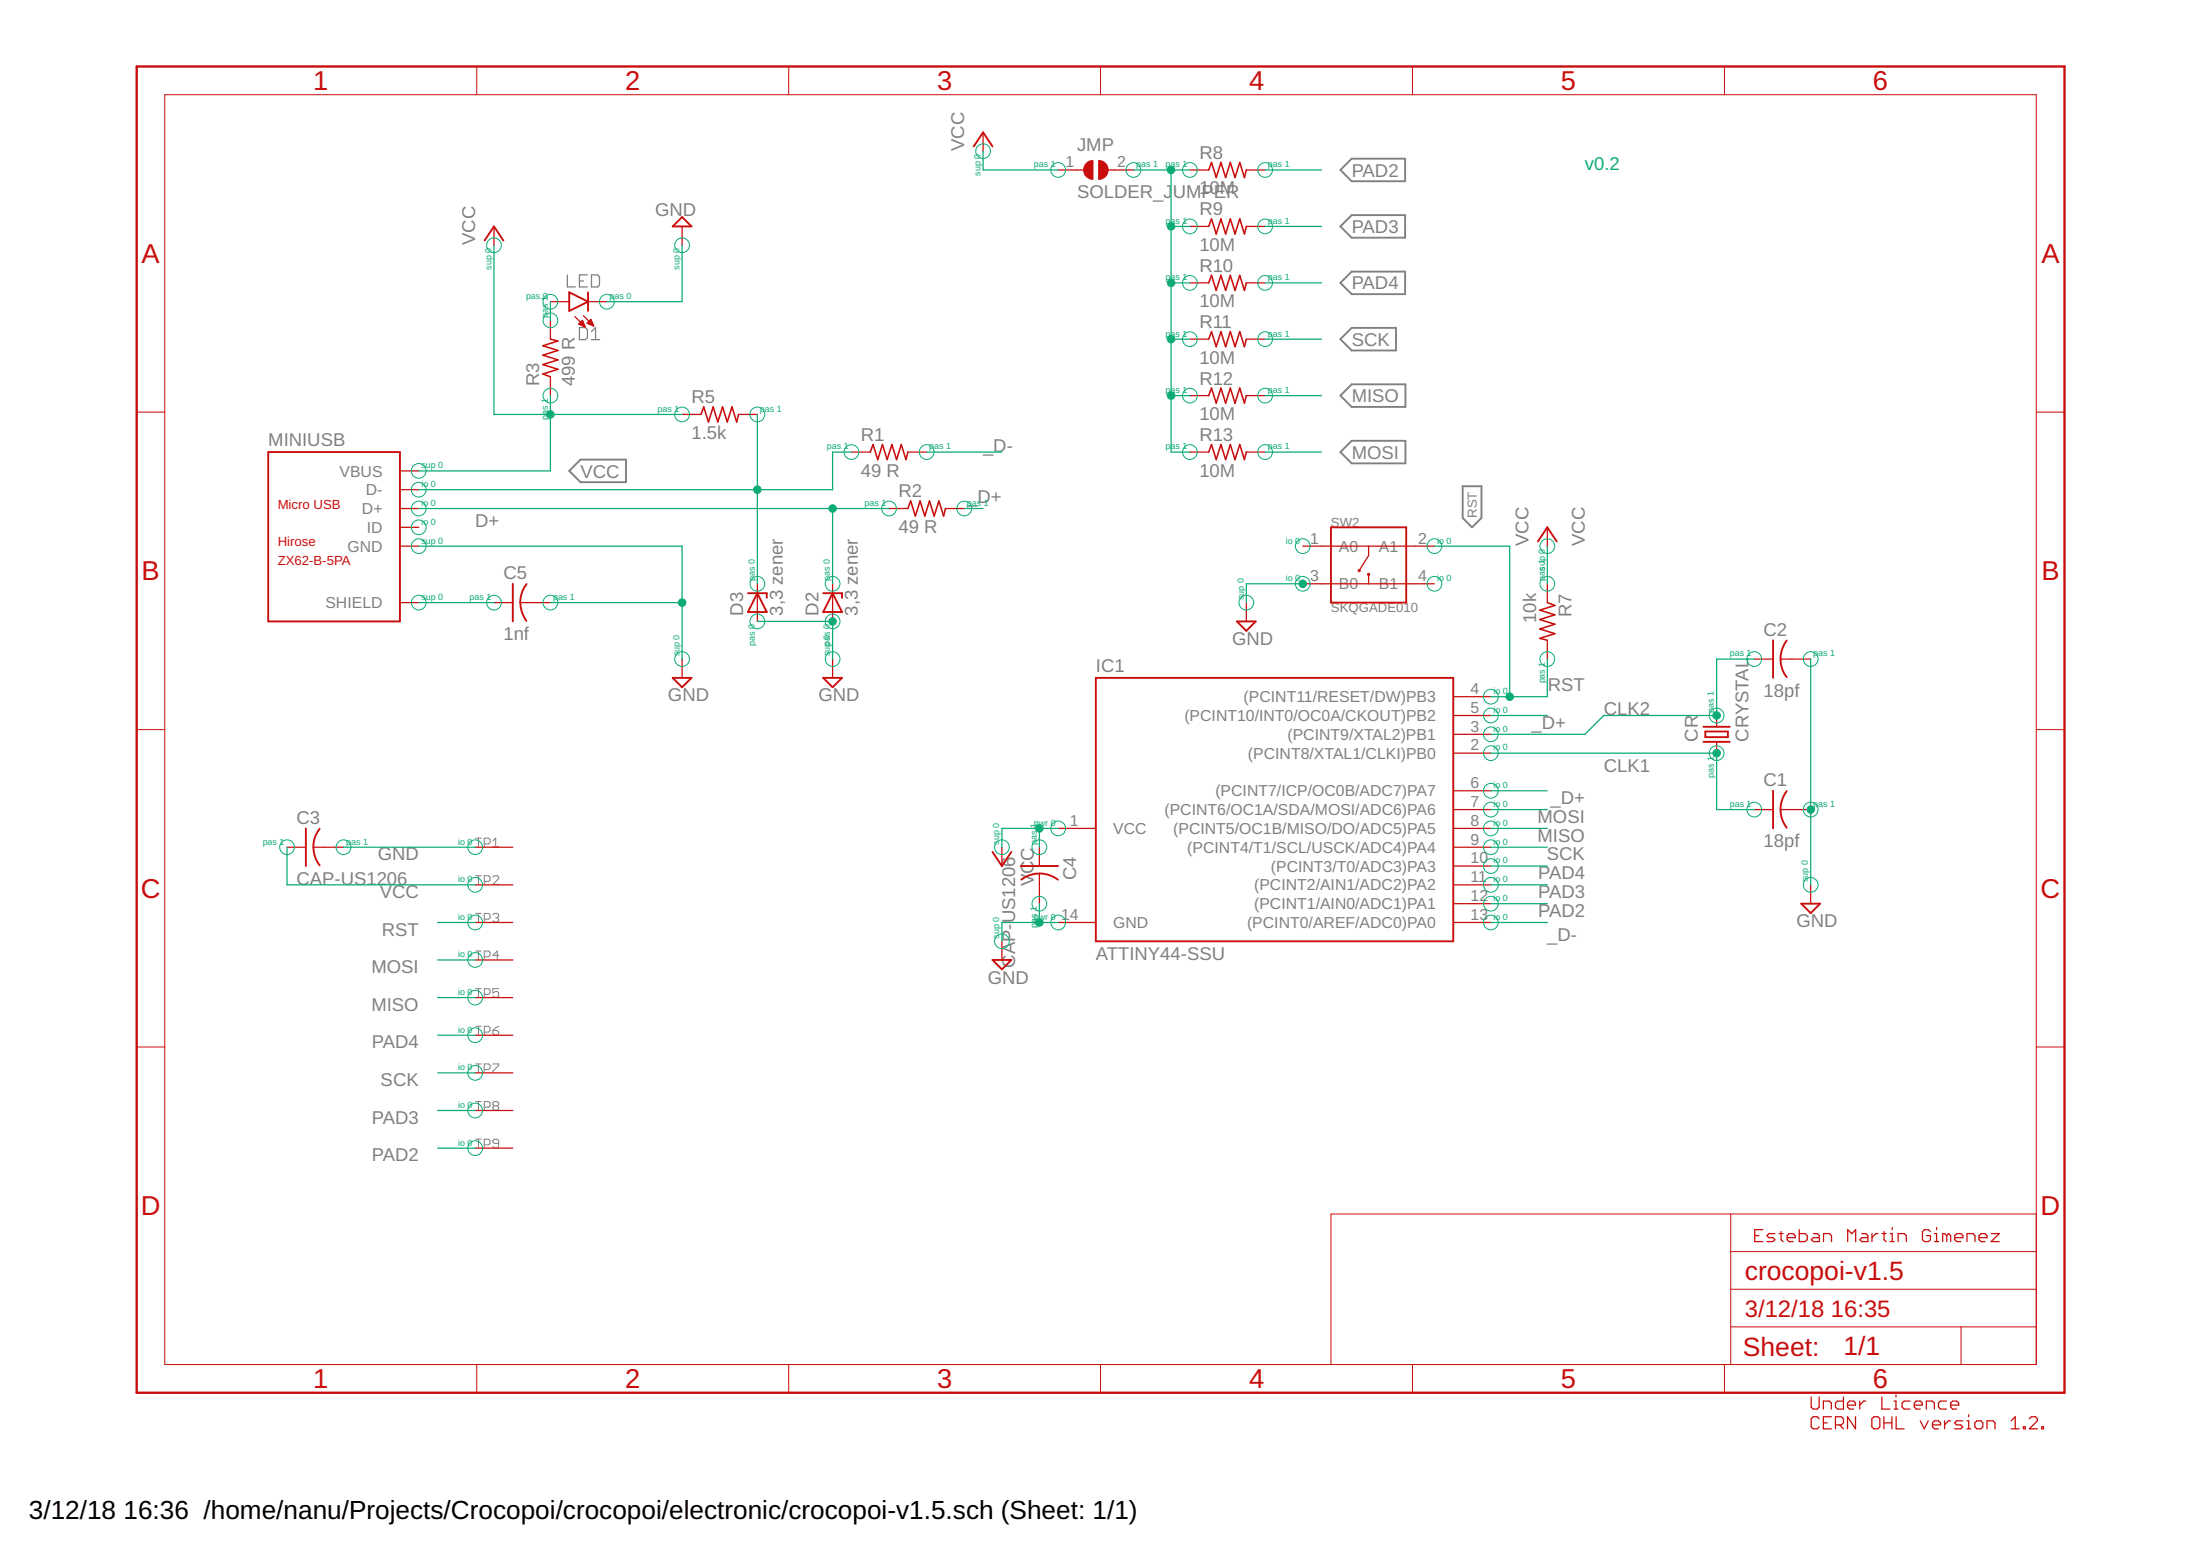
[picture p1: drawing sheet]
<svg xmlns="http://www.w3.org/2000/svg" width="297mm" height="210mm" viewBox="0 0 297 210" stroke-linecap="round" stroke-linejoin="round" font-family="sans-serif">
<path d="M76.6 37.1v1.6h1.1M78.2 37.9h.6M79.3 37.1h-1.1v1.6h1.1M79.9 37.1h.8l.2 .3v1.1l-.2 .2h-.8zM78.2 44.2h.8l.3 .3v1.1l-.3 .2h-.8zM79.9 45.8h1M79.9 44.8l.5-.6v1.6" fill="none" stroke="#808080" stroke-width=".17"/>
<g fill="none" stroke="#808080" stroke-width=".14">
<path d="M64.2 113.1h.8M64.2 118.2h.8M64.6 113.1v1.2M64.6 118.2v1.2M65.4 113.9h.6l.2-.2v-.4l-.2-.2h-.6v1.2M65.4 119h.6l.2-.2v-.4l-.2-.2h-.6v1.2M66.5 113.5l.4-.4v1.2M66.5 114.3h.8M66.5 118.4l.2-.2h.4l.2 .2v.2l-.8 .8h.8M64.2 123.3h.8M64.2 128.4h.8M64.2 133.5h.8"/>
<path d="M64.2 138.5h.8M64.6 123.3v1.2M64.6 128.4v1.1M64.6 133.5v1.1M64.6 138.5v1.2M65.4 124.1h.6l.2-.2v-.4l-.2-.2h-.6v1.2M65.4 129.2h.6l.2-.3v-.3l-.2-.2h-.6v1.1M65.4 134.2h.6l.2-.2v-.4l-.2-.1h-.6v1.1M65.4 139.3h.6l.2-.2v-.4l-.2-.2h-.6v1.2M66.5 123.5l.2-.2h.4l.2 .2v.2l-.2 .2M66.5 139.1h.6l.2 .2v.2l-.2 .2h-.4l-.2-.2zM66.9 123.9h.2"/>
<path d="M67.1 123.9l.2 .2v.2l-.2 .2h-.4l-.2-.2M67.3 133.5h-.8v.5l.4-.2h.2l.2 .2v.4l-.2 .2h-.4l-.2-.2M67.3 128.9h-.8l.6-.5v1.1M67.3 138.5l-.4 .2-.4 .4M64.2 143.6h.8M64.2 148.7h.8M64.2 153.8h.8M64.6 143.6v1.2M64.6 148.7v1.2M64.6 153.8v1.1M65.4 144.4h.6l.2-.2v-.4l-.2-.2h-.6v1.2M65.4 149.5h.6l.2-.2v-.4l-.2-.2h-.6v1.2"/>
<path d="M65.4 154.5h.6l.2-.2v-.3l-.2-.2h-.6v1.1M66.5 143.6h.8v.2l-.8 .8v.2M66.7 149.3l-.2-.2v-.2l.2-.2h.4l.2 .2v.2l-.2 .2M66.7 149.3l-.2 .2v.2l.2 .2h.4l.2-.2v-.2l-.2-.2M66.7 149.3h.4M67.3 154.3h-.6l-.2-.1v-.2l.2-.2h.4l.2 .2v.7l-.2 .2h-.4l-.2-.2"/>
</g>
<path d="M181 22.9l1.5-1.5h7.2v3.1h-7.2zM181 30.6l1.5-1.6h7.2v3.1h-7.2zM181 38.2l1.5-1.5h7.2v3h-7.2zM181 53.4l1.5-1.5h7.3v3h-7.3zM181 45.8l1.5-1.5h6v3h-6zM76.9 63.6l1.5-1.6h6.1v3.1h-6.1zM181 61l1.5-1.5h7.3v3h-7.3zM197.5 65.6h2.5v4.3l-1.2 1.3-1.3-1.3z" fill="none" stroke="#808080" stroke-width=".25"/>
<g fill="none" stroke="#c90d0c" stroke-width=".17">
<path d="M132.7 17.9v2.5M66.7 30.6v2.5M92.1 30.6v2.5M142.9 22.9h3.4M149.6 22.9h3.4M160.7 22.9h2.5M160.7 30.6h2.5M160.7 38.2h2.5M168.3 22.9h2.5M168.3 30.6h2.5M168.3 38.2h2.5M74.3 43.2v2.6"/>
<path d="M74.3 50.9v2.5M74.3 40.7h2.6M77.6 42.7l1.4 1.4M78.2 43.7h.6M78.3 43.8h.6M78.3 43.6h.5M78.4 43.5h.3M78.5 43.9h.4M78.5 43.3h.2M78.6 43.2l.4 .9-.9-.3zM78.8 42.6l1.4 1.4M78.8 44.1h.2"/>
<path d="M79.3 43.6l.5-.5 .4 .9zM79.3 43.6h.7M79.4 40.7h2.5M79.4 43.7h.6M79.4 43.5h.5M79.6 43.3h.3M79.7 43.8h.4M79.7 43.2h.1M80 43.9h.1M92.1 55.9h2.5M99.7 55.9h2.6M160.7 45.8h2.5"/>
<path d="M160.7 53.4h2.5M168.3 45.8h2.5M168.3 53.4h2.5M54 63.6h2.5M54 66.1h2.5M54 68.6h2.5M54 71.2h2.5M54 73.7h2.5M102.3 78.8v5.1M112.4 78.8v5.1M115 61h2.5M120 68.6h2.6"/>
<path d="M122.6 61h2.5M127.7 68.6h2.5M160.7 61h2.5M168.3 61h2.5M175.9 73.7h17.8M175.9 78.8h17.8M184.8 73.7v1.3l-1.3 2M184.8 77.5v1.3M208.9 71.2v2.5M208.9 78.8v2.5M54 81.3h2.5M66.7 81.3h2.5"/>
<path d="M70.3 81.3h4M92.1 89v2.5M112.4 89v2.5M168.3 81.3v2.6M196.2 94h5.1M196.2 96.6h5.1M196.2 99.1h5.1M208.9 86.4v2.6M231.8 96.6v1.5M236.9 89h2.5M240.4 89h4.1M38.8 114.4h2.5"/>
<path d="M42.3 114.4h4.1M64.2 114.4h5M64.2 119.4h5M135.3 114.4v2.5M140.3 114.4v2.5M140.3 117.9v4.1M142.9 111.8h5.1M196.2 111.8h5.1M196.2 106.7h5.1M196.2 109.3h5.1M196.2 114.4h5.1M196.2 116.9h5.1"/>
<path d="M196.2 119.4h5.1M196.2 101.7h5.1M231.8 100.1v1.6M236.9 109.3h2.5M240.4 109.3h4.1M244.5 119.4v2.6M64.2 124.5h5M64.2 129.6h5M64.2 134.7h5M64.2 139.7h5M135.3 127.1v2.5M142.9 124.5h5.1"/>
<path d="M196.2 124.5h5.1M196.2 122h5.1M64.2 144.8h5M64.2 149.9h5M64.2 155h5M236.9 166.8h.6M238 166h-1.1v1.6h1.1M239.6 166.5h-.8l-.2 .3 .2 .3h.6l.2 .2-.2 .3h-.8M240.2 166.5h.5M240.5 166.2v1.1l.2 .3M241.3 167.1h1.1v-.3l-.3-.3h-.5l-.3 .3v.5l.3 .3h.5M242.9 166v1.6h.8l.3-.3v-.5l-.3-.3h-.8"/>
<path d="M244.8 166.5h.6l.2 .3v.8h-.8l-.2-.3 .2-.2h.8M246.2 167.6v-1.1h.8l.3 .3v.8M249.5 167.6v-1.6l.5 .5 .5-.5v1.6M251.4 166.5h.5l.3 .3v.8h-.8l-.3-.3 .3-.2h.8M252.8 166.5v1.1M253.6 166.5h-.3l-.5 .6M254.1 166.5h.6M254.4 166.2v1.1l.3 .3M255.2 167.6h.5M255.2 166.5h.3v1.1M255.5 165.7v.3M256.3 167.6v-1.1h.8l.3 .3v.8"/>
<path d="M260.6 166.2l-.2-.2h-.6l-.2 .2v1.1l.2 .3h.6l.2-.3v-.5h-.5M261.2 167.6h.5M261.2 166.5h.3v1.1M261.5 165.7v.3M262.8 166.8l-.2-.3h-.3v1.1M262.8 166.8v.8M262.8 166.8l.3-.3 .3 .3v.8M263.9 167.1h1.1v-.3l-.2-.3h-.6l-.3 .3v.5l.3 .3h.6M265.6 167.6v-1.1h.8l.3 .3v.8M267.2 167.1h1.1v-.3l-.3-.3h-.5l-.3 .3v.5l.3 .3h.5M268.8 166.5h1.1l-1.1 1.1h1.1M244.5 188.6v1.3l.3 .3h.6l.2-.3v-1.3"/>
<path d="M245.6 191.5l-.2-.3h-.6l-.3 .3v1.1l.3 .3h.6l.2-.3M246.2 190.2v-1.1h.8l.3 .3v.8M246.2 192.1h.5M247.3 191.2h-1.1v1.7h1.1M247.8 192.3h.8l.3-.2v-.6l-.3-.3h-.8v1.7M248.4 192.3l.5 .6M248.9 188.6v1.6h-.8l-.3-.3v-.5l.3-.3h.8M249.4 189.7h1.1v-.3l-.2-.3h-.6l-.3 .3v.5l.3 .3h.6M250.5 191.2v1.7l-1.1-1.7v1.7M251.1 189.1v1.1M251.9 189.1h-.3l-.5 .6M253 191.2h.5l.3 .3v1.1l-.3 .3h-.5l-.3-.3v-1.1z"/>
<path d="M254.1 188.6v1.6h1.1M254.4 191.2v1.7M254.4 192.1h1M255.4 191.2v1.7M255.7 190.2h.6M255.7 189.1h.3v1.1M256 188.3v.3M256 191.2v1.7h1.1M257.9 189.1h-.8l-.3 .3v.5l.3 .3h.8M258.5 189.7h1v-.3l-.2-.3h-.6l-.2 .3v.5l.2 .3h.6M259.3 191.8l.5 1.1 .5-1.1M260.1 190.2v-1.1h.8l.3 .3v.8"/>
<path d="M260.9 192.3h1.1v-.2l-.3-.3h-.5l-.3 .3v.5l.3 .3h.5M262.6 191.8v1.1M262.8 189.1h-.8l-.3 .3v.5l.3 .3h.8M263.4 191.8h-.3l-.5 .5M263.4 189.7h1.1v-.3l-.3-.3h-.6l-.2 .3v.5l.2 .3h.6M265 191.8h-.8l-.3 .3 .3 .2h.5l.3 .3-.3 .3h-.8M265.6 192.9h.5M265.6 191.8h.2v1.1M265.8 191v.2M266.9 191.8h.6l.2 .3v.5l-.2 .3h-.6l-.3-.3v-.5zM268.3 192.9v-1.1h.8l.3 .3v.8M271.5 192.9h1.1"/>
<path d="M271.5 191.8l.6-.6v1.7M273.2 192.6h.3v.3h-.3zM274 191.5l.3-.3h.5l.3 .3v.3l-1.1 1.1h1.1M275.7 192.6h.2v.3h-.2z"/>
</g>
<g fill="none" stroke="#c90d0c" stroke-width=".25">
<path d="M131.5 19.8l1.2-1.9 1.3 1.9M65.4 32.5l1.3-1.9 1.3 1.9M76.9 39.5l2.5 1.2-2.5 1.3zM79.4 39.5v2.5M92.1 29.3l1.3 1.3h-2.6zM36.2 61h17.8v22.9h-17.8zM69.2 78.8v5.1M71.1 78.8a4 4 0 0 0 0 5M179.7 71.2h10.2v10.1h-10.2zM207.6 73.1l1.3-1.9 1.3 1.9M90.8 91.5h2.6l-1.3 1.3zM101 80.1h2.5v.6"/>
<path d="M102.3 80.1l1.2 2.5h-2.5zM111.1 91.5h2.6l-1.3 1.3zM111.1 80.1h2.6v.6M112.4 80.1l1.3 2.5h-2.6zM148 91.5h48.2v35.6h-48.2zM167 83.9h2.5l-1.2 1.3zM230 98.1h3.6M230.3 98.7h3v.8h-3zM239.4 86.4v5.1M241.2 86.5a4 4 0 0 0 0 4.9M41.3 111.8v5.1M43.2 111.9a4 4 0 0 0 0 4.9"/>
<path d="M134 115l1.3 1.9 1.2-1.9M137.8 116.9h5.1M137.9 118.7a4 4 0 0 1 4.9 0M230 100.1h3.6M239.4 106.7v5.1M241.2 106.8a4 4 0 0 0 0 4.9M134 129.6h2.5l-1.2 1.3zM243.2 122h2.5l-1.2 1.3z"/>
</g>
<path d="M163.2 22.9l.4-1 .6 2.1 .6-2.1 .7 2.1 .6-2.1 .7 2.1 .6-2.1 .6 2.1 .3-1.1M163.2 30.6l.4-1.1 .6 2.1 .6-2.1 .7 2.1 .6-2.1 .7 2.1 .6-2.1 .6 2.1 .3-1M163.2 38.2l.4-1 .6 2 .6-2 .7 2 .6-2 .7 2 .6-2 .6 2 .3-1M74.3 45.8l1 .2-2 .7 2 .6-2 .6 2 .7-2 .6 2 .6-2 .7 1 .4M94.6 55.9l.4-1 .7 2.1 .6-2.1 .6 2.1 .7-2.1 .6 2.1 .6-2.1 .7 2.1 .2-1.1M163.2 45.8l.4-1 .6 2 .6-2 .7 2 .6-2 .7 2 .6-2 .6 2 .3-1M163.2 53.4l.4-1 .6 2 .6-2 .7 2 .6-2 .7 2 .6-2 .6 2 .3-1M117.5 61l.4-1 .6 2 .6-2 .7 2 .6-2 .7 2 .6-2 .6 2 .3-1M122.6 68.6l.4-1 .6 2.1 .6-2.1 .7 2.1 .6-2.1 .6 2.1 .7-2.1 .6 2.1 .3-1.1M163.2 61l.4-1 .6 2 .6-2 .7 2 .6-2 .7 2 .6-2 .6 2 .3-1M208.9 81.3l1 .4-2 .7 2 .6-2 .6 2 .7-2 .6 2 .6-2 .7 1 .2" fill="none" stroke="#c90d0c" stroke-width=".21"/>
<g fill="none" stroke="#c90d0c" stroke-width=".14">
<path d="M22.2 12.8h252.7v171.4h-252.7zM64.4 9v3.8M106.5 9v3.8M148.6 9v3.8M190.7 9v3.8M232.8 9v3.8M18.5 55.6h3.7M274.9 55.6h3.8M18.5 98.5h3.7M274.9 98.5h3.8M18.5 141.3h3.7M274.9 141.3h3.8"/>
<path d="M233.7 179.1h41.2M233.7 163.9v20.3M233.7 174h41.2M233.7 169h41.2M264.8 179.1v5.1M274.9 163.9h-95.2v20.3M64.4 184.2v3.8M106.5 184.2v3.8M148.6 184.2v3.8M190.7 184.2v3.8M232.8 184.2v3.8"/>
</g>
<path d="M18.5 9h260.2v179h-260.2z" fill="none" stroke="#c90d0c" stroke-width=".32"/>
<g fill="#c90d0c" stroke="#c90d0c" stroke-width=".14">
<path d="M148.3 21.7a1.27 1.27 0 0 1 1.3 1.2 1.27 1.27 0 0 1-1.3 1.3z" fill-rule="evenodd"/>
<path d="M146.6 22.1a1.14 1.14 0 0 1 1-.4v2.5a1.27 1.27 0 0 1-1.2-.7 1.27 1.27 0 0 1 .2-1.4z" fill-rule="evenodd"/>
<circle cx="183.5" cy="77" r=".15"/>
<circle cx="184.8" cy="77.5" r=".15"/>
</g>
<g fill="none" stroke="#0dab76" stroke-width=".14">
<circle cx="66.7" cy="33.1" r=".99"/>
<circle cx="92.1" cy="33.1" r=".99"/>
<circle cx="132.7" cy="20.4" r=".99"/>
<circle cx="142.9" cy="22.9" r=".99"/>
<circle cx="153" cy="22.9" r=".99"/>
<circle cx="160.7" cy="22.9" r=".99"/>
<circle cx="160.7" cy="30.6" r=".99"/>
<circle cx="160.7" cy="38.2" r=".99"/>
<circle cx="170.8" cy="38.2" r=".99"/>
<circle cx="170.8" cy="22.9" r=".99"/>
<circle cx="170.8" cy="30.6" r=".99"/>
<circle cx="74.3" cy="40.7" r=".99"/>
<circle cx="74.3" cy="43.2" r=".99"/>
<circle cx="74.3" cy="53.4" r=".99"/>
<circle cx="81.9" cy="40.7" r=".99"/>
<circle cx="92.1" cy="55.9" r=".99"/>
<circle cx="102.3" cy="55.9" r=".99"/>
<circle cx="160.7" cy="45.8" r=".99"/>
<circle cx="160.7" cy="53.4" r=".99"/>
<circle cx="170.8" cy="53.4" r=".99"/>
<circle cx="170.8" cy="45.8" r=".99"/>
<circle cx="56.5" cy="66.1" r=".99"/>
<circle cx="56.5" cy="71.2" r=".99"/>
<circle cx="56.5" cy="63.6" r=".99"/>
<circle cx="56.5" cy="68.6" r=".99"/>
<circle cx="56.5" cy="73.7" r=".99"/>
<circle cx="102.3" cy="78.8" r=".99"/>
<circle cx="112.4" cy="78.8" r=".99"/>
<circle cx="115" cy="61" r=".99"/>
<circle cx="120" cy="68.6" r=".99"/>
<circle cx="125.1" cy="61" r=".99"/>
<circle cx="130.2" cy="68.6" r=".99"/>
<circle cx="160.7" cy="61" r=".99"/>
<circle cx="170.8" cy="61" r=".99"/>
<circle cx="175.9" cy="73.7" r=".99"/>
<circle cx="175.9" cy="78.8" r=".99"/>
<circle cx="193.7" cy="78.8" r=".99"/>
<circle cx="193.7" cy="73.7" r=".99"/>
<circle cx="208.9" cy="78.8" r=".99"/>
<circle cx="208.9" cy="73.7" r=".99"/>
<circle cx="56.5" cy="81.3" r=".99"/>
<circle cx="66.7" cy="81.3" r=".99"/>
<circle cx="74.3" cy="81.3" r=".99"/>
<circle cx="92.1" cy="89" r=".99"/>
<circle cx="102.3" cy="83.9" r=".99"/>
<circle cx="112.4" cy="89" r=".99"/>
<circle cx="112.4" cy="83.9" r=".99"/>
<circle cx="168.3" cy="81.3" r=".99"/>
<circle cx="201.3" cy="99.1" r=".99"/>
<circle cx="201.3" cy="96.6" r=".99"/>
<circle cx="201.3" cy="94" r=".99"/>
<circle cx="208.9" cy="89" r=".99"/>
<circle cx="231.8" cy="96.6" r=".99"/>
<circle cx="236.9" cy="89" r=".99"/>
<circle cx="244.5" cy="89" r=".99"/>
<circle cx="38.8" cy="114.4" r=".99"/>
<circle cx="46.4" cy="114.4" r=".99"/>
<circle cx="64.2" cy="119.4" r=".99"/>
<circle cx="64.2" cy="114.4" r=".99"/>
<circle cx="135.3" cy="114.4" r=".99"/>
<circle cx="140.3" cy="114.4" r=".99"/>
<circle cx="142.9" cy="111.8" r=".99"/>
<circle cx="201.3" cy="106.7" r=".99"/>
<circle cx="201.3" cy="116.9" r=".99"/>
<circle cx="201.3" cy="109.3" r=".99"/>
<circle cx="201.3" cy="111.8" r=".99"/>
<circle cx="201.3" cy="101.7" r=".99"/>
<circle cx="201.3" cy="114.4" r=".99"/>
<circle cx="201.3" cy="119.4" r=".99"/>
<circle cx="231.8" cy="101.7" r=".99"/>
<circle cx="236.9" cy="109.3" r=".99"/>
<circle cx="244.5" cy="119.4" r=".99"/>
<circle cx="244.5" cy="109.3" r=".99"/>
<circle cx="64.2" cy="134.7" r=".99"/>
<circle cx="64.2" cy="124.5" r=".99"/>
<circle cx="64.2" cy="129.6" r=".99"/>
<circle cx="64.2" cy="139.7" r=".99"/>
<circle cx="135.3" cy="127.1" r=".99"/>
<circle cx="140.3" cy="122" r=".99"/>
<circle cx="142.9" cy="124.5" r=".99"/>
<circle cx="201.3" cy="122" r=".99"/>
<circle cx="201.3" cy="124.5" r=".99"/>
<circle cx="64.2" cy="144.8" r=".99"/>
<circle cx="64.2" cy="149.9" r=".99"/>
<circle cx="64.2" cy="155" r=".99"/>
</g>
<g fill="none" stroke="#0dab76" stroke-width=".17">
<path d="M66.7 33.1v22.8h25.4M92.1 33.1v7.6h-10.2M132.7 20.4v2.5h10.2M153 22.9h7.7M158.1 22.9v38.1h2.6M158.1 30.6h2.6M158.1 38.2h2.6M170.8 22.9h7.6M170.8 30.6h7.6M170.8 38.2h7.6M74.3 40.7v2.5M74.3 53.4v10.2h-17.8"/>
<path d="M102.3 55.9v22.9M158.1 53.4h2.6M158.1 45.8h2.6M170.8 53.4h7.6M170.8 45.8h7.6M56.5 73.7h35.6v15.3M56.5 68.6h63.5M112.4 68.6v10.2M115 61h-2.6v5.1h-55.9M125.1 61h10.2M130.2 68.6h2.5M170.8 61h7.6"/>
<path d="M175.9 78.8h-7.6v2.5M193.7 73.7h10.1v20.3M208.9 73.7v5.1M56.5 81.3h10.2M74.3 81.3h17.8M102.3 83.9h10.1v5.1M201.3 96.6h7.6M208.9 89v5h-7.6M236.9 89h-5.1v7.6h-15.3l-2.5 2.5h-12.7M244.5 89v30.4M38.8 114.4v5h25.4M46.4 114.4h17.8"/>
<path d="M140.3 111.8v2.6M142.9 111.8h-7.6v2.6M201.3 114.4h7.6M201.3 119.4h7.6M201.3 111.8h7.6M201.3 109.3h7.6M201.3 101.7h30.5v7.6h5.1M201.3 116.9h7.6M201.3 106.7h7.6M59.1 124.5h5.1M59.1 129.6h5.1M59.1 134.7h5.1"/>
<path d="M59.1 139.7h5.1M140.3 122v2.5M142.9 124.5h-7.6v2.6M201.3 124.5h7.6M201.3 122h7.6M59.1 144.8h5.1M59.1 155h5.1M59.1 149.9h5.1"/>
</g>
<g fill="#0dab76" stroke="#0dab76" stroke-width=".14">
<circle cx="140.3" cy="124.5" r=".51"/>
<circle cx="92.1" cy="81.3" r=".51"/>
<circle cx="244.5" cy="109.3" r=".51"/>
<circle cx="112.4" cy="83.9" r=".51"/>
<circle cx="175.9" cy="78.8" r=".51"/>
<circle cx="74.3" cy="55.9" r=".51"/>
<circle cx="140.3" cy="111.8" r=".51"/>
<circle cx="203.8" cy="94" r=".51"/>
<circle cx="102.3" cy="66.1" r=".51"/>
<circle cx="112.4" cy="68.6" r=".51"/>
<circle cx="231.8" cy="101.7" r=".51"/>
<circle cx="231.8" cy="96.6" r=".51"/>
<circle cx="158.1" cy="38.2" r=".51"/>
<circle cx="158.1" cy="53.4" r=".51"/>
<circle cx="158.1" cy="22.9" r=".51"/>
<circle cx="158.1" cy="45.8" r=".51"/>
<circle cx="158.1" cy="30.6" r=".51"/>
</g>
<g font-size="3.7" fill="#c90d0c">
<text x="42.3" y="12.2">1</text>
<text x="84.4" y="12.2">2</text>
<text x="126.5" y="12.2">3</text>
<text x="168.6" y="12.2">4</text>
<text x="210.8" y="12.2">5</text>
<text x="252.9" y="12.2">6</text>
<text x="19.1" y="35.5">A</text>
<text x="275.6" y="35.5">A</text>
<text x="19.1" y="78.4">B</text>
<text x="275.6" y="78.4">B</text>
<text x="19" y="121.2">C</text>
<text x="275.5" y="121.2">C</text>
<text x="19" y="164.1">D</text>
<text x="275.5" y="164.1">D</text>
<text x="42.3" y="187.4">1</text>
<text x="84.4" y="187.4">2</text>
<text x="126.5" y="187.4">3</text>
<text x="168.6" y="187.4">4</text>
<text x="210.8" y="187.4">5</text>
<text x="252.9" y="187.4">6</text>
</g>
<g font-size="3.6" fill="#c90d0c">
<text x="235.6" y="172.8">crocopoi-v1.5</text>
<text x="235.3" y="183">Sheet:</text>
<text x="248.9" y="182.9">1/1</text>
</g>
<g font-size="3.5">
<text x="3.9" y="205">3/12/18</text>
<text x="16.7" y="205">16:36 /home/nanu/Projects/Crocopoi/crocopoi/electronic/crocopoi-v1.5.sch (Sheet: 1/1)</text>
</g>
<g font-size="3.2" fill="#c90d0c">
<text x="235.6" y="177.8">3/12/18</text>
<text x="247.2" y="177.8">16:35</text>
</g>
<g font-size="2.5" fill="#808080">
<text x="130.2" y="20.4" transform="rotate(-90 130.2 20.4)">VCC</text>
<text x="145.4" y="20.4">JMP</text>
<text x="161.9" y="21.4">R8</text>
<text x="182.5" y="23.8">PAD2</text>
<text x="88.5" y="29.2">GND</text>
<text x="145.4" y="26.7">SOLDER_J</text>
<text x="158.3" y="26.7">UM1P0EM</text>
<text x="161.9" y="29.1">R9</text>
<text x="165.5" y="26.7">R</text>
<text x="64.2" y="33.1" transform="rotate(-90 64.2 33.1)">VCC</text>
<text x="161.9" y="33.9">10M</text>
<text x="182.5" y="31.4">PAD3</text>
<text x="161.9" y="41.5">10M</text>
<text x="161.9" y="36.7">R10</text>
<text x="182.5" y="39.1">PAD4</text>
<text x="161.9" y="44.3">R11</text>
<text x="182.5" y="46.7">SCK</text>
<text x="72.8" y="52.1" transform="rotate(-90 72.8 52.1)">R3</text>
<text x="77.6" y="52.1" transform="rotate(-90 77.6 52.1)">499 R</text>
<text x="161.9" y="49.1">10M</text>
<text x="161.9" y="51.9">R12</text>
<text x="93.4" y="59.3">1.5k</text>
<text x="93.4" y="54.5">R5</text>
<text x="116.2" y="59.5">R1</text>
<text x="161.9" y="56.7">10M</text>
<text x="161.9" y="59.5">R13</text>
<text x="182.5" y="54.3">MISO</text>
<text x="36.2" y="60.3">MINIUSB</text>
<text x="78.4" y="64.5">VCC</text>
<text x="116.2" y="64.3">49 R</text>
<text x="132.7" y="61">_D-</text>
<text x="161.9" y="64.3">10M</text>
<text x="182.5" y="61.9">MOSI</text>
<text x="64.2" y="71.2">D+</text>
<text x="121.3" y="71.9">49 R</text>
<text x="121.3" y="67.1">R2</text>
<text x="130.6" y="67.9">_D+</text>
<text x="206.4" y="73.7" transform="rotate(-90 206.4 73.7)">VCC</text>
<text x="214" y="73.7" transform="rotate(-90 214 73.7)">VCC</text>
<text x="68" y="78.2">C5</text>
<text x="100.3" y="83.1" transform="rotate(-90 100.3 83.1)">D3</text>
<text x="105.7" y="83.1" transform="rotate(-90 105.7 83.1)">3,3 zener</text>
<text x="110.5" y="83.1" transform="rotate(-90 110.5 83.1)">D2</text>
<text x="115.8" y="83.1" transform="rotate(-90 115.8 83.1)">3,3 zener</text>
<text x="212.2" y="83.3" transform="rotate(-90 212.2 83.3)">R7</text>
<text x="68" y="86.4">1nf</text>
<text x="166.4" y="87.1">GND</text>
<text x="207.4" y="84.1" transform="rotate(-90 207.4 84.1)">10k</text>
<text x="238.1" y="85.8">C2</text>
<text x="90.2" y="94.7">GND</text>
<text x="110.5" y="94.7">GND</text>
<text x="148" y="90.7">IC1</text>
<text x="209" y="93.3">RST</text>
<text x="238.1" y="94">18pf</text>
<text x="206.8" y="98.4">_D+</text>
<text x="216.5" y="96.6">CLK2</text>
<text x="229.2" y="100.1" transform="rotate(-90 229.2 100.1)">CR</text>
<text x="236.1" y="100.1" transform="rotate(-90 236.1 100.1)">CRYSTAL</text>
<text x="216.5" y="104.2">CLK1</text>
<text x="238.1" y="106.1">C1</text>
<text x="40" y="111.2">C3</text>
<text x="207.6" y="111.1">MOSI</text>
<text x="207.6" y="113.6">MISO</text>
<text x="209.3" y="108.5">_D+</text>
<text x="40" y="119.4">CAP-US1206</text>
<text x="51" y="116.1">GND</text>
<text x="139.6" y="119.6" transform="rotate(-90 139.6 119.6)">VC</text>
<text x="139.6" y="116.2" transform="rotate(-90 139.6 116.2)">C</text>
<text x="145.3" y="118.8" transform="rotate(-90 145.3 118.8)">C4</text>
<text x="207.7" y="118.7">PAD4</text>
<text x="208.8" y="116.1">SCK</text>
<text x="238.1" y="114.4">18pf</text>
<text x="51.3" y="121.2">VCC</text>
<text x="207.7" y="123.8">PAD2</text>
<text x="207.7" y="121.2">PAD3</text>
<text x="242.6" y="125.1">GND</text>
<text x="50.1" y="131.4">MOSI</text>
<text x="51.5" y="126.3">RST</text>
<text x="137" y="130.6" transform="rotate(-90 137 130.6)">CAP-US1206</text>
<text x="148" y="129.6">ATTINY44-SSU</text>
<text x="208.9" y="127.1">_D-</text>
<text x="50.1" y="136.4">MISO</text>
<text x="133.4" y="132.8">GND</text>
<text x="50.2" y="141.5">PAD4</text>
<text x="51.4" y="146.6">SCK</text>
<text x="50.2" y="151.7">PAD3</text>
<text x="50.2" y="156.8">PAD2</text>
</g>
<text font-size="2.5" fill="#0dab76" x="214" y="22.9">v0.2</text>
<g font-size="2.1" fill="#808080">
<text x="143.9" y="22.6">1</text>
<text x="150.9" y="22.6">2</text>
<text x="45.8" y="64.3">VBUS</text>
<text x="48.9" y="69.4">D+</text>
<text x="49.4" y="66.9">D-</text>
<text x="49.5" y="71.9">ID</text>
<text x="46.9" y="74.5">GND</text>
<text x="176.9" y="73.4">1</text>
<text x="180.8" y="74.5">A0</text>
<text x="186.2" y="74.5">A1</text>
<text x="191.5" y="73.4">2</text>
<text x="43.9" y="82.1">SHIELD</text>
<text x="176.9" y="78.4">3</text>
<text x="180.8" y="79.6">B0</text>
<text x="186.2" y="79.6">B1</text>
<text x="191.5" y="78.4">4</text>
<text x="167.9" y="94.8">(PCINT11/RESET/DW)PB3</text>
<text x="198.6" y="93.7">4</text>
<text x="159.9" y="97.3">(PCINT10/INT0/OC0A/CKOUT)PB2</text>
<text x="173.8" y="99.9">(PCINT9/XTAL2)PB1</text>
<text x="198.6" y="96.2">5</text>
<text x="198.6" y="98.8">3</text>
<text x="198.6" y="101.3">2</text>
<text x="164.1" y="107.5">(PCINT7/ICP/OC0B/ADC7)PA7</text>
<text x="168.5" y="102.4">(PCINT8/XTAL1/CLKI)PB0</text>
<text x="198.6" y="106.4">6</text>
<text x="144.4" y="111.5">1</text>
<text x="150.3" y="112.6">VCC</text>
<text x="157.2" y="110">(PCINT6/OC1A/SDA/MOSI/ADC6)PA6</text>
<text x="158.4" y="112.6">(PCINT5/OC1B/MISO/DO/ADC5)PA5</text>
<text x="198.6" y="108.9">7</text>
<text x="198.6" y="111.5">8</text>
<text x="160.3" y="115.1">(PCINT4/T1/SCL/USCK/ADC4)PA4</text>
<text x="171.6" y="117.7">(PCINT3/T0/ADC3)PA3</text>
<text x="198.6" y="114">9</text>
<text x="198.6" y="116.5">10</text>
<text x="198.6" y="119.1">11</text>
<text x="143.3" y="124.2">14</text>
<text x="150.3" y="125.3">GND</text>
<text x="168.4" y="125.3">(PCINT0/AREF/ADC0)PA0</text>
<text x="169.3" y="120.2">(PCINT2/AIN1/ADC2)PA2</text>
<text x="169.3" y="122.7">(PCINT1/AIN0/ADC1)PA1</text>
<text x="198.6" y="121.6">12</text>
<text x="198.6" y="124.2">13</text>
</g>
<g font-size="1.8" fill="#c90d0c">
<text x="37.5" y="68.6">Micro USB</text>
<text x="37.5" y="73.7">Hirose</text>
<text x="37.5" y="76.3">ZX62-B-5PA</text>
</g>
<g font-size="1.8" fill="#808080">
<text x="179.7" y="71.2">SW2</text>
<text x="199.4" y="69.9" transform="rotate(-90 199.4 69.9)">RST</text>
<text x="179.7" y="82.6">SKQGADE010</text>
</g>
<g font-size="1.2" fill="#0dab76">
<text x="132.4" y="23.7" transform="rotate(-90 132.4 23.7)">sup 0</text>
<text x="139.6" y="22.6">pas 1</text>
<text x="153.4" y="22.6">pas 1</text>
<text x="157.4" y="22.6">pas 1</text>
<text x="171.2" y="22.6">pas 1</text>
<text x="157.4" y="30.2">pas 1</text>
<text x="171.2" y="30.2">pas 1</text>
<text x="66.3" y="36.4" transform="rotate(-90 66.3 36.4)">sup 0</text>
<text x="71" y="40.4">pas 0</text>
<text x="82.3" y="40.4">pas 0</text>
<text x="91.7" y="36.4" transform="rotate(-90 91.7 36.4)">sup 0</text>
<text x="157.4" y="37.8">pas 1</text>
<text x="171.2" y="37.8">pas 1</text>
<text x="74" y="42.9" transform="rotate(-90 74 42.9)">pas 1</text>
<text x="157.4" y="45.4">pas 1</text>
<text x="171.2" y="45.4">pas 1</text>
<text x="157.4" y="53.1">pas 1</text>
<text x="171.2" y="53.1">pas 1</text>
<text x="74" y="56.7" transform="rotate(-90 74 56.7)">pas 1</text>
<text x="88.8" y="55.6">pas 1</text>
<text x="102.6" y="55.6">pas 1</text>
<text x="56.9" y="63.2">sup 0</text>
<text x="56.9" y="65.8">io 0</text>
<text x="111.7" y="60.7">pas 1</text>
<text x="125.5" y="60.7">pas 1</text>
<text x="157.4" y="60.7">pas 1</text>
<text x="171.2" y="60.7">pas 1</text>
<text x="56.9" y="68.3">io 0</text>
<text x="56.9" y="70.8">io 0</text>
<text x="116.7" y="68.3">pas 1</text>
<text x="130.5" y="68.3">pas 1</text>
<text x="56.9" y="73.4">sup 0</text>
<text x="173.6" y="73.4">io 0</text>
<text x="194" y="73.4">io 0</text>
<text x="56.9" y="81">sup 0</text>
<text x="63.4" y="81">pas 1</text>
<text x="74.7" y="81">pas 1</text>
<text x="101.9" y="78.4" transform="rotate(-90 101.9 78.4)">pas 0</text>
<text x="112.1" y="78.4" transform="rotate(-90 112.1 78.4)">pas 0</text>
<text x="167.9" y="81" transform="rotate(-90 167.9 81)">sup 0</text>
<text x="173.6" y="78.4">io 0</text>
<text x="194" y="78.4">io 0</text>
<text x="208.6" y="78.4" transform="rotate(-90 208.6 78.4)">pasu1p 0</text>
<text x="91.7" y="88.6" transform="rotate(-90 91.7 88.6)">sup 0</text>
<text x="101.9" y="87.2" transform="rotate(-90 101.9 87.2)">pas 0</text>
<text x="112.1" y="88.6" transform="rotate(-90 112.1 88.6)">suppa0s 0</text>
<text x="233.6" y="88.6">pas 1</text>
<text x="244.8" y="88.6">pas 1</text>
<text x="201.7" y="93.7">io 0</text>
<text x="208.6" y="92.3" transform="rotate(-90 208.6 92.3)">pas 1</text>
<text x="201.7" y="96.2">io 0</text>
<text x="201.7" y="98.8">io 0</text>
<text x="201.7" y="101.3">io 0</text>
<text x="231.4" y="96.2" transform="rotate(-90 231.4 96.2)">pas 1</text>
<text x="201.7" y="106.4">io 0</text>
<text x="231.4" y="105" transform="rotate(-90 231.4 105)">pas 1</text>
<text x="139.6" y="111.5">pwr 0</text>
<text x="140" y="111.7" transform="rotate(-90 140 111.7)">1</text>
<text x="201.7" y="108.9">io 0</text>
<text x="201.7" y="111.5">io 0</text>
<text x="233.6" y="108.9">pas 1</text>
<text x="244.8" y="108.9">pas 1</text>
<text x="35.5" y="114">pas 1</text>
<text x="46.7" y="114">pas 1</text>
<text x="61.9" y="114">io 0</text>
<text x="61.9" y="119.1">io 0</text>
<text x="134.9" y="114" transform="rotate(-90 134.9 114)">sup 0</text>
<text x="140" y="114" transform="rotate(-90 140 114)">pas</text>
<text x="201.7" y="114">io 0</text>
<text x="201.7" y="116.5">io 0</text>
<text x="201.7" y="119.1">io 0</text>
<text x="244.1" y="119.1" transform="rotate(-90 244.1 119.1)">sup 0</text>
<text x="61.9" y="124.2">io 0</text>
<text x="139.6" y="124.2">pwr 0</text>
<text x="140" y="125.3" transform="rotate(-90 140 125.3)">pas 1</text>
<text x="201.7" y="121.6">io 0</text>
<text x="201.7" y="124.2">io 0</text>
<text x="61.9" y="129.2">io 0</text>
<text x="134.9" y="126.7" transform="rotate(-90 134.9 126.7)">sup 0</text>
<text x="61.9" y="134.3">io 0</text>
<text x="61.9" y="139.4">io 0</text>
<text x="61.9" y="144.5">io 0</text>
<text x="61.9" y="149.6">io 0</text>
<text x="61.9" y="154.6">io 0</text>
</g>
</svg>
